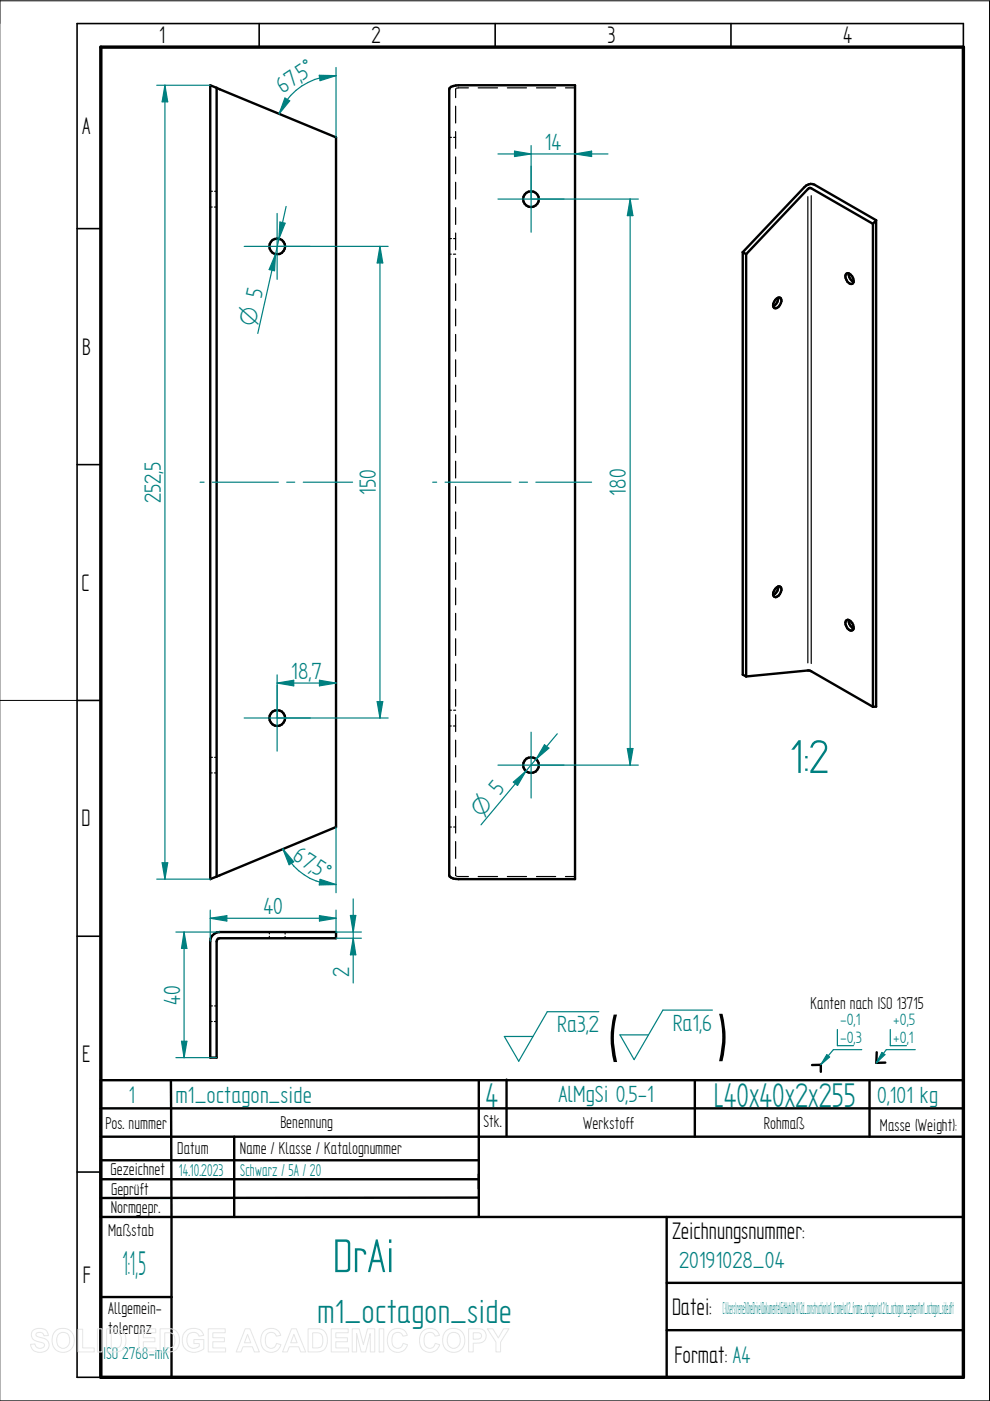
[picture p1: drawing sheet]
<svg xmlns="http://www.w3.org/2000/svg" width="210mm" height="297mm" viewBox="0 0 210 297" stroke-linecap="round" stroke-linejoin="round" font-family="sans-serif">
<path d="M0 0v297h209.8v-296.8h-209.8M0 148.5h16.3" fill="none" stroke="#000" stroke-width=".21"/>
<path d="M54.9 5v5M105 5v5M155 5v5M204.3 10v-5h-188v287h5.1M16.3 48.5h5.1M16.3 98.5h5.1M16.3 148.5h5.1M16.3 198.5h5.1M16.3 248.5h5.1" fill="none" stroke="#000" stroke-width=".34"/>
<path d="M21.4 10h182.9v282h-182.9z" fill="none" stroke="#000" stroke-width=".72"/>
<g fill="none" stroke="#000" stroke-width=".51">
<path d="M21.4 229h182.9v63h-182.9zM21.4 235h182.9M36.2 229l.2 63M101.5 229v28.9M107.4 228.9v12M147.3 229v12M174 225.8h-1.8M174 225.7v1.5M184.4 229v12M185.9 223.1l-.1 2.2h1.9M21.4 258h182.9M21.4 241h182.9"/>
<path d="M21.4 250h79.9M21.4 246h79.9M49.7 241v17M101.3 253.9l-79.9 .1M141.4 258v34M21.4 275h15M141.4 272h62.9M141.4 282h62.9"/>
</g>
<circle cx="38.4" cy="292" r=".25" fill="#000"/>
<path d="M176.7 222.5l-2.7 3.2" fill="none" stroke="#008080" stroke-width=".25"/>
<path d="M175.3 223.6l.6 .5-1.9 1.6z" fill="#008080"/>
<path d="M177.5 218.3v3.4h3.5M175.3 223.6l.6 .5-1.9 1.6zM176.7 222.5h6M187.9 222.5l-2.1 2.8" fill="none" stroke="#008080" stroke-width=".25"/>
<path d="M187 223.1l.6 .5-1.8 1.7z" fill="#008080"/>
<path d="M33.2 18.1h11.4M35 18.1l.6 3.5h-1.2zM33.2 186.4h11.4M127 214.5h-11l-6 10.5-3.1-5.2h6.1M151 214.2h-10.5l-6 10.5-3.1-5.3h6.1M188.8 218.3v3.4h3.4M187 223.1l.6 .5-1.8 1.7zM187.9 222.5h6.2" fill="none" stroke="#008080" stroke-width=".25"/>
<g fill="none" stroke="#000" stroke-width=".51">
<path d="M45.9 18.6l-1.3-.5v168.3l1.3-.6M45.9 18.6l25.3 10.5v146.2l-25.3 10.5M45.9 18.6v167.2M95.3 18.7a2.83 2.83 0 0 1 1.9-.6h24.7v168.3h-24.7a2.01 2.01 0 0 1-1.9-.8zM157.5 53.5v89.5l.7 .4M157.5 53.5l.7 .4M158.2 53.9v89.5M179.5 58a1.48 1.48 0 0 1 1.3 2.1 1.2 1.2 0 0 1-1.5-1.2l-.1-.4zM180 58a1.87 1.87 0 0 0 1 1.8M185.1 47.5v102.4M185.1 47.5l-13.4-7.7-.4 .3-13.1 13.8M185.8 46.7v103.1l-.7 .1"/>
<path d="M185.8 46.7l-.7 .8M185.8 46.7l-13.1-7.5a1.72 1.72 0 0 0-2.1 .5l-13.1 13.8M164.7 63.3l.6-.2a1.22 1.22 0 0 1-.2 1.9l-.3 .3h-.6a1.46 1.46 0 0 1 .5-2zM165 63.1a1.74 1.74 0 0 1-1.1 1.8M164.4 124.8a.76 .76 0 0 1 1.1-.3 1.64 1.64 0 0 1-1 2.1l-.3-.1a1.15 1.15 0 0 1 .2-1.7zM165 124.4a1.74 1.74 0 0 1-1.1 1.8M179.5 131.5a1.48 1.48 0 0 1 1.3 2.1 1.2 1.2 0 0 1-1.5-1.2l-.1-.4zM180 131.4a1.87 1.87 0 0 0 1 1.9M158.2 143.4l13.5-1.2 13.4 7.7M45 198.4l1-.7 .6-.1h24.6v1.3l-25 .1-.3 .6v24.6h-1.3v-24.6l.1-.6z"/>
<circle cx="58.8" cy="52.2" r="1.68"/>
<circle cx="112.6" cy="42.2" r="1.67"/>
<circle cx="58.8" cy="152.2" r="1.68"/>
<circle cx="112.6" cy="162.2" r="1.67"/>
</g>
<g fill="none" stroke="#000" stroke-width=".25">
<path d="M96.6 18.8v1.9M97 18.7h-.2M97.2 18.6h2.1M101.4 18.6h4.1M107.6 18.6h4M113.7 18.6h4.1M119.9 18.6h2M95.3 29.1h.4M96.2 29.1h.4M96.6 22.5v3.6M96.6 27.9v3.6M96.6 33.3v3.5"/>
<path d="M96.6 38.7v3.5M44.6 40.6h.4M44.6 43.9h.4M45.5 43.9h.4M45.5 40.6h.4M95.2 53.9h.5M95.3 50.6h.4M96.1 53.9h.5M96.2 50.6h.4M96.6 44v3.6M96.6 49.4v3.6M96.6 54.8v3.5"/>
<path d="M171.3 41.7v98.8M172 41.5v99.2M96.6 60.2v3.5M96.6 65.5v3.6M96.6 70.9v3.6M96.6 76.3v3.5M96.6 81.7v3.5M96.6 87v3.6M96.6 92.4v3.6M96.6 97.8v3.5M96.6 103.2v3.5M96.6 108.5v3.6"/>
<path d="M96.6 113.9v3.6M96.6 119.3v3.6M96.6 124.7v3.5M96.6 130v3.6M96.6 135.4v3.6M95.2 153.9h.5M95.3 150.6h.4M96.1 153.9h.5M96.2 150.6h.4M96.6 140.8v3.6M96.6 146.2v3.5M96.6 151.6v3.5"/>
<path d="M96.6 156.9v3.6M44.6 160.6h.4M44.6 163.9h.4M45.5 163.9h.4M45.5 160.6h.4M95.3 175.3h.4M96.2 175.3h.4M96.6 162.3v3.6M96.6 167.7v3.5M96.6 173.1v3.5M96.6 178.4v3.6M57.1 197.6v.4"/>
<path d="M57.1 198.5v.4M60.5 197.6v.4M60.5 198.5v.4M96.6 183.8v1.9M96.8 185.8h.2M97.2 185.8h2.1M101.4 185.8h4.1M107.6 185.8h4M113.7 185.8h4.1M119.9 185.8h2M44.6 213.3h.4M44.6 216.6h.4"/>
<path d="M45.5 216.6h.4M45.5 213.3h.4"/>
</g>
<path d="M35 18.1l.6 3.5h-1.2z" fill="#008080"/>
<path d="M34.4 182.9h1.2l-.6 3.5z" fill="none" stroke="#008080" stroke-width=".25"/>
<path d="M34.4 182.9h1.2l-.6 3.5z" fill="#008080"/>
<path d="M35 18.1v168.3M44.6 193v6.6M67.7 194.1l3.5 .6-3.5 .6zM71.2 193v4.6" fill="none" stroke="#008080" stroke-width=".25"/>
<path d="M67.7 194.1l3.5 .6-3.5 .6z" fill="#008080"/>
<path d="M44.6 194.7l3.5-.6v1.2z" fill="none" stroke="#008080" stroke-width=".25"/>
<path d="M44.6 194.7l3.5-.6v1.2z" fill="#008080"/>
<path d="M37.3 197.6h9.3M39 197.6l.6 3.5h-1.1zM44.6 194.7h26.6M37.3 224.2h8.6" fill="none" stroke="#008080" stroke-width=".25"/>
<path d="M39 197.6l.6 3.5h-1.1z" fill="#008080"/>
<path d="M38.5 220.8h1.1l-.6 3.4z" fill="none" stroke="#008080" stroke-width=".25"/>
<path d="M38.5 220.8h1.1l-.6 3.4z" fill="#008080"/>
<path d="M39 197.6v26.6M71.2 198.9h5.4M71.2 197.6h5.4M74.9 198.9l.5 3.5h-1.1z" fill="none" stroke="#008080" stroke-width=".25"/>
<path d="M74.9 198.9l.5 3.5h-1.1z" fill="#008080"/>
<path d="M74.3 194.1h1.1l-.5 3.5z" fill="none" stroke="#008080" stroke-width=".25"/>
<path d="M74.3 194.1h1.1l-.5 3.5z" fill="#008080"/>
<path d="M67.7 16h3.5l-3.3 1.1zM71.2 14.3v14.8M74.9 190.6v17.8" fill="none" stroke="#008080" stroke-width=".25"/>
<path d="M67.7 16h3.5l-3.3 1.1z" fill="#008080"/>
<path d="M60.4 20.8l1 .6-2.2 2.7z" fill="none" stroke="#008080" stroke-width=".25"/>
<path d="M60.4 20.8l1 .6-2.2 2.7z" fill="#008080"/>
<path d="M71.2 16a13 13 0 0 0-12 8.1M59.4 47.1l1.1 .2-1.4 3.3zM60.7 43.8l-6 26.9M42.4 102.2h.9M45 102.2h14M60.8 102.2h1.7M64.3 102.2h10.5" fill="none" stroke="#008080" stroke-width=".25"/>
<path d="M59.4 47.1l1.1 .2-1.4 3.3z" fill="#008080"/>
<path d="M58.4 53.9l-.2 3.5-1.1-.3z" fill="none" stroke="#008080" stroke-width=".25"/>
<path d="M58.4 53.9l-.2 3.5-1.1-.3z" fill="#008080"/>
<path d="M58.8 52.2h23.5M80.6 52.2l.6 3.6h-1.2zM58.8 152.2h23.5" fill="none" stroke="#008080" stroke-width=".25"/>
<path d="M80.6 52.2l.6 3.6h-1.2z" fill="#008080"/>
<path d="M80 148.8h1.2l-.6 3.4z" fill="none" stroke="#008080" stroke-width=".25"/>
<path d="M80 148.8h1.2l-.6 3.4z" fill="#008080"/>
<path d="M112.6 35.2v14M51.8 52.2h14M58.8 45.3v13.9M80.6 52.2v100M105.6 42.2h14M51.8 152.2h14M58.8 144.8l3.5-.6v1.2zM58.8 143.1v16.2M112.6 155.2v14M105.6 162.2h14" fill="none" stroke="#008080" stroke-width=".25"/>
<path d="M58.8 144.8l3.5-.6v1.2z" fill="#008080"/>
<path d="M67.7 144.2l3.5 .6-3.5 .6z" fill="none" stroke="#008080" stroke-width=".25"/>
<path d="M67.7 144.2l3.5 .6-3.5 .6z" fill="#008080"/>
<path d="M112.6 30.9v11.3M121.9 32.6l3.5-.6v1.2zM58.8 144.8h12.4" fill="none" stroke="#008080" stroke-width=".25"/>
<path d="M121.9 32.6l3.5-.6v1.2z" fill="#008080"/>
<path d="M109.1 32l3.5 .6-3.5 .6z" fill="none" stroke="#008080" stroke-width=".25"/>
<path d="M109.1 32l3.5 .6-3.5 .6z" fill="#008080"/>
<path d="M105.6 32.6h23.3M112.6 42.2h22.7M133.6 42.2l.6 3.5h-1.2zM112.6 162.2h22.7" fill="none" stroke="#008080" stroke-width=".25"/>
<path d="M133.6 42.2l.6 3.5h-1.2z" fill="#008080"/>
<path d="M133 158.7h1.2l-.6 3.5z" fill="none" stroke="#008080" stroke-width=".25"/>
<path d="M133 158.7h1.2l-.6 3.5z" fill="#008080"/>
<path d="M133.6 42.2v120M115.4 157.9l1 .7-2.7 2.4zM118.2 155.6l-16.2 19.3" fill="none" stroke="#008080" stroke-width=".25"/>
<path d="M115.4 157.9l1 .7-2.7 2.4z" fill="#008080"/>
<path d="M108.8 165.8l2.7-2.3-1.8 3z" fill="none" stroke="#008080" stroke-width=".25"/>
<path d="M108.8 165.8l2.7-2.3-1.8 3z" fill="#008080"/>
<path d="M91.7 102.2h.9M94.4 102.2h13.9M110.1 102.2h1.7M113.6 102.2h11.8M71.2 175.3v14M60 180l2.3 2.7-1 .6z" fill="none" stroke="#008080" stroke-width=".25"/>
<path d="M60 180l2.3 2.7-1 .6z" fill="#008080"/>
<path d="M67.9 186.4l3.3 1.1-3.5 .1z" fill="none" stroke="#008080" stroke-width=".25"/>
<path d="M67.9 186.4l3.3 1.1-3.5 .1z" fill="#008080"/>
<path d="M60 180a12.3 12.3 0 0 0 11.2 7.5" fill="none" stroke="#008080" stroke-width=".25"/>
<g fill="none" stroke="#e6e6e6" stroke-width=".21">
<path d="M7 282.1a2.33 2.33 0 0 1 2.9 .2l.3 .9h-.9a.91 .91 0 0 0-.7-.7 .91 .91 0 0 0-1 .5l.1 .3 .5 .2a2.12 2.12 0 0 1 2.2 1.4 1.76 1.76 0 0 1-2.4 1.8l-.7-.2-.6-.7-.2-.8 .9-.1a1.05 1.05 0 0 0 .9 1 1.05 1.05 0 0 0 1.1-.7 1.7 1.7 0 0 0-1.6-.8 1.39 1.39 0 0 1-.8-2.3zM11.7 282.3a2.47 2.47 0 0 1 3.1-.2 2.47 2.47 0 0 1 .8 3 2.4 2.4 0 0 1-3 1.5 2.4 2.4 0 0 1-1.5-3.1zM12.4 282.9a1.39 1.39 0 0 1 1.7-.3 1.39 1.39 0 0 1 .7 1.5 1.41 1.41 0 0 1-1.4 1.8 1.41 1.41 0 0 1-1.4-1.8l.1-.7zM16.6 281.8h.9v4h2.5v.8h-3.4zM20.7 281.7h.9v4.9h-.9zM20.7 286.6h.1M22.6 281.7h1.8a2.2 2.2 0 0 1 2.3 2.8 2.05 2.05 0 0 1-2.3 2.1h-1.8zM23.6 282.6a1.8 1.8 0 0 1 1.9 .5 2.03 2.03 0 0 1-.4 2.6l-1.5 .1zM29.4 281.7h3.6v.9h-2.6v1h2.5v.9h-2.5v1.3h2.7v.8h-3.7zM34 281.7h1.7a2.2 2.2 0 0 1 2.3 2.8 2.05 2.05 0 0 1-2.2 2.1h-1.8zM34.9 282.6a1.8 1.8 0 0 1 2 .5 2.03 2.03 0 0 1-.5 2.6l-1.5 .1zM39.3 282.3a2.56 2.56 0 0 1 3.6 .2l.3 .6-1 .2a1.36 1.36 0 0 0-1.6-.7 1.36 1.36 0 0 0-1 1.5 1.55 1.55 0 0 0 .8 1.6 1.55 1.55 0 0 0 1.8-.2v-.6h-1.1v-.9h2.1v2a2.7 2.7 0 0 1-4.5-1.2 2.79 2.79 0 0 1 .6-2.5z"/>
<path d="M44.2 281.7h3.6v.9h-2.7v1h2.5v.9h-2.5v1.3h2.7v.8h-3.6zM52 281.7h1l2 4.9h-1.1l-.4-1.1h-2l-.4 1.1h-1zM52.5 282.9l.7 1.8h-1.4zM55.9 282.3a2.15 2.15 0 0 1 3.6 .8l-.9 .2a1.24 1.24 0 0 0-1.6-.7 1.24 1.24 0 0 0-.7 1.5 1.25 1.25 0 0 0 .5 1.6 1.25 1.25 0 0 0 1.6-.3l.2-.6 1 .3a2.19 2.19 0 0 1-2.6 1.6 2.19 2.19 0 0 1-1.7-2.5l.1-.9zM61.8 281.7h1l2 4.9h-1l-.5-1.1h-2l-.4 1.1h-1zM62.3 282.9l.7 1.8h-1.4zM65.3 281.7h1.8a2.2 2.2 0 0 1 2.3 2.8 2.05 2.05 0 0 1-2.3 2.1h-1.8zM66.3 282.6a1.8 1.8 0 0 1 1.9 .5 2.03 2.03 0 0 1-.4 2.6l-1.5 .1zM70.2 281.7h3.6v.9h-2.6v1h2.5v.9h-2.5v1.3h2.7v.8h-3.7zM74.7 281.7h1.5l.8 3.4 .9-3.4h1.6v4.9h-1v-3.9l-1 3.9h-.9l-1-3.9v3.9h-.9zM80.4 281.7h1v4.9h-1zM80.4 286.6h.1"/>
<path d="M82.7 282.3a2.15 2.15 0 0 1 3.7 .8l-1 .2a1.24 1.24 0 0 0-1.6-.7 1.24 1.24 0 0 0-.7 1.5 1.25 1.25 0 0 0 .5 1.6 1.25 1.25 0 0 0 1.6-.3l.3-.6 .9 .3a2.19 2.19 0 0 1-2.6 1.6 2.19 2.19 0 0 1-1.7-2.5l.1-.9zM89.5 282.3a2.15 2.15 0 0 1 3.7 .8l-1 .2a1.24 1.24 0 0 0-1.5-.7 1.24 1.24 0 0 0-.8 1.5 1.25 1.25 0 0 0 .5 1.6 1.25 1.25 0 0 0 1.6-.3l.3-.6 .9 .3a2.19 2.19 0 0 1-2.5 1.6 2.19 2.19 0 0 1-1.8-2.5l.1-.9zM94.5 282.3a2.47 2.47 0 0 1 3.1-.2 2.47 2.47 0 0 1 .8 3 2.4 2.4 0 0 1-3 1.5 2.4 2.4 0 0 1-1.5-3.1zM95.2 282.9a1.39 1.39 0 0 1 1.7-.3 1.39 1.39 0 0 1 .7 1.5 1.41 1.41 0 0 1-1.4 1.8 1.41 1.41 0 0 1-1.4-1.8l.1-.7zM99.4 281.7h1.5a1.58 1.58 0 0 1 2 .8 1.58 1.58 0 0 1-.6 2.1l-.8 .1-1.2 .1v1.8h-.9zM100.3 282.6h.5a.87 .87 0 0 1 1.3 .8l-.5 .4-1.3 .1zM103.3 281.7h1.2l1.2 2 1.1-2h1.1l-1.8 2.9v2h-.9v-2z"/>
</g>
<g font-size="16.1">
<text x="128.8" y="225.1">(</text>
<text x="151.9" y="224.9">)</text>
</g>
<g font-size="11.3" fill="#008080">
<text x="167.5" y="163.9">1:2</text>
<text x="70.6" y="269.7">DrAi</text>
</g>
<g font-size="8.2" fill="#008080">
<text x="103" y="234.6">4</text>
<text x="151.4" y="234.7">L40x40x2x255</text>
<text x="26" y="270.4">1:1,5</text>
</g>
<text font-size="8" fill="#008080" x="67.2" y="280.5">m1_octagon_side</text>
<g font-size="5.7">
<text x="33.8" y="9.2">1</text>
<text x="78.8" y="9.2">2</text>
<text x="128.8" y="9.2">3</text>
<text x="178.8" y="9.2">4</text>
<text x="17.4" y="28.4">A</text>
<text x="17.4" y="75.2">B</text>
<text x="17.3" y="125.2">C</text>
<text x="17.3" y="175.2">D</text>
<text x="17.4" y="225.2">E</text>
<text x="142.5" y="262.7">Zeichnungsnummer:</text>
<text x="17.6" y="271.9">F</text>
<text x="142.5" y="278.7">Datei:</text>
<text x="143" y="289">Format: A4</text>
</g>
<text font-size="5.7" fill="#008080" x="27.3" y="233.8">1</text>
<g font-size="5.6" fill="#008080">
<text x="64.1" y="17.1" transform="rotate(-34 64.1 17.1)">5°</text>
<text x="60" y="19.9" transform="rotate(-34 60 19.9)">67,</text>
<text x="115.5" y="31.7">14</text>
<text x="34.1" y="106.7" transform="rotate(-90 34.1 106.7)">252,5</text>
<text x="79.7" y="105" transform="rotate(-90 79.7 105)">150</text>
<text x="132.7" y="105.1" transform="rotate(-90 132.7 105.1)">180</text>
<text x="61.8" y="143.9">18,7</text>
<text x="61.8" y="182.2" transform="rotate(33 61.8 182.2)">67,</text>
<text x="66" y="184.9" transform="rotate(33 66 184.9)">5°</text>
<text x="55.8" y="193.8">40</text>
<text x="74" y="207.2" transform="rotate(-90 74 207.2)">2</text>
<text x="38.2" y="213" transform="rotate(-90 38.2 213)">40</text>
<text x="118.2" y="218.9">Ra3,2</text>
<text x="142.6" y="218.5">Ra1,6</text>
<text x="37.2" y="233.9">m1_octagon_side</text>
<text x="118.4" y="233.7">AlMgSi 0,5-1</text>
<text x="186" y="233.8">0,101 kg</text>
<text x="144" y="268.9">20191028_04</text>
</g>
<g font-size="5.4" fill="#008080">
<text x="54.1" y="69.3" transform="rotate(-77 54.1 69.3)">O 5</text>
<text x="102.1" y="173.4" transform="rotate(-50 102.1 173.4)">O 5</text>
</g>
<g font-size="4.1">
<text x="171.9" y="214">Kanten nach ISO 13715</text>
<text x="22.4" y="239.4">Pos. nummer</text>
<text x="59.4" y="239.2">Benennung</text>
<text x="102.5" y="239">Stk.</text>
<text x="123.7" y="239.4">Werkstoff</text>
<text x="161.9" y="239.3">Rohmaß</text>
<text x="186.6" y="239.7">Masse (Weight):</text>
<text x="37.6" y="244.8">Datum</text>
<text x="50.9" y="244.7">Name / Klasse / Katalognummer</text>
<text x="23.4" y="249.2">Gezeichnet</text>
<text x="23.5" y="257.2">Normgepr.</text>
<text x="23.5" y="253.3">Geprüft</text>
<text x="22.9" y="262.1">Maßstab</text>
<text x="22.9" y="278.6">Allgemein-</text>
<text x="22.9" y="282.7">toleranz</text>
</g>
<g font-size="4.1" fill="#008080">
<text x="37.9" y="249.3">14.10.2023</text>
<text x="50.9" y="249.3">Schwarz / 5A / 20</text>
<text x="153.2" y="278.6">C:\Users\rene3\OneDrive\Dokumente\GitHub\DrAI\2d_construction\a1_frame\a1.2_frame_octagon\a1.2.1a_octogon_segment\m1_octagon_side.dft</text>
<text x="21.8" y="288">ISO 2768-mK</text>
</g>
<g font-size="3.9" fill="#008080">
<text x="178.1" y="217.4">-0,1</text>
<text x="178.1" y="221.1">-0,3</text>
<text x="189.4" y="217.4">+0,5</text>
<text x="189.4" y="221.1">+0,1</text>
</g>
</svg>
